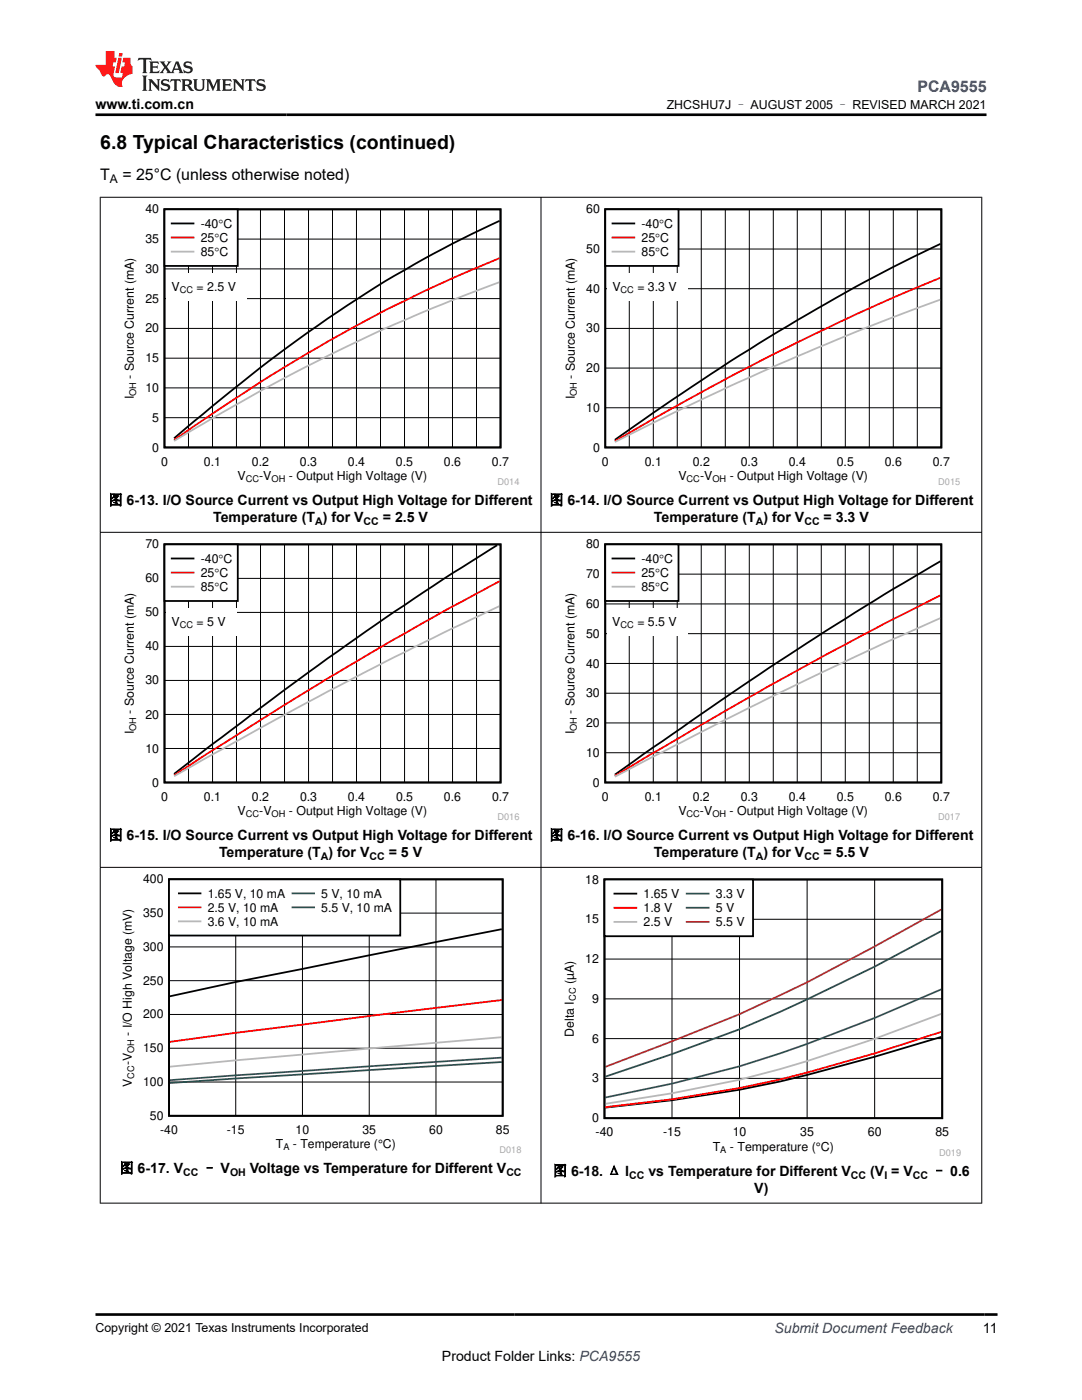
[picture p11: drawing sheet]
<svg xmlns="http://www.w3.org/2000/svg" width="216mm" height="279mm" viewBox="0 0 216 279" stroke-linecap="round" stroke-linejoin="round" font-family="sans-serif">
<path d="M32.8 41.8h67.1v47.5h-67.1zM99.7 44.1a230.6 230.6 0 0 0-43.9 26.3l-9.6 7.5-11.5 9.6" fill="none" stroke="#000" stroke-width=".36"/>
<g fill="none" stroke="#000" stroke-width=".2">
<path d="M32.8 59.6h67.1M32.8 53.7h67.1M32.8 47.7h67.1M37.6 41.8v47.5M42.4 41.8v47.5M47.2 41.8v47.5M52 41.8v47.5M56.8 41.8v47.5M61.6 41.8v47.5M66.3 41.8v47.5M71.1 41.8v47.5M75.9 41.8v47.5"/>
<path d="M80.7 41.8v47.5M85.5 41.8v47.5M90.3 41.8v47.5M95.1 41.8v47.5M32.8 77.4h67.1M32.8 71.5h67.1M32.8 65.5h67.1M32.8 83.4h67.1"/>
</g>
<path d="M99.7 51.5a304.2 304.2 0 0 0-59.2 32.4l-5.8 3.9" fill="none" stroke="#f00" stroke-width=".36"/>
<path d="M99.7 56.3a358.7 358.7 0 0 0-65 31.7" fill="none" stroke="#b8b8b8" stroke-width=".36"/>
<g fill="#fff">
<path d="M33.1 54.4h16.2v5.6h-16.2z" fill-rule="evenodd"/>
<path d="M32.8 41.8h14.6v11.3h-14.6z" fill-rule="evenodd"/>
</g>
<path d="M32.8 41.8h14.6v11.3h-14.6zM34.3 44.6h4.3" fill="none" stroke="#000" stroke-width=".36"/>
<path d="M34.3 47.4h4.3" fill="none" stroke="#f00" stroke-width=".36"/>
<path d="M34.3 50.2h4.3" fill="none" stroke="#b8b8b8" stroke-width=".36"/>
<path d="M112.3 40.8h79.3v56.1h-79.3z" fill-rule="evenodd" fill="#fff"/>
<path d="M120.8 41.8h67v47.5h-67zM187.7 48.7a406.6 406.6 0 0 0-59.3 35l-5.7 4.1" fill="none" stroke="#000" stroke-width=".36"/>
<g fill="none" stroke="#000" stroke-width=".2">
<path d="M120.8 57.6h67M120.8 49.7h67M125.6 41.8v47.5M130.4 41.8v47.5M135.1 41.8v47.5M139.9 41.8v47.5M144.7 41.8v47.5M149.5 41.8v47.5M154.3 41.8v47.5M159.1 41.8v47.5M163.9 41.8v47.5M168.7 41.8v47.5"/>
<path d="M173.5 41.8v47.5M178.2 41.8v47.5M183 41.8v47.5M120.8 73.5h67M120.8 65.5h67M120.8 81.4h67"/>
</g>
<path d="M187.7 55.4a504.9 504.9 0 0 0-65 32.6" fill="none" stroke="#f00" stroke-width=".36"/>
<path d="M187.7 59.8a571.5 571.5 0 0 0-65 28.4" fill="none" stroke="#b8b8b8" stroke-width=".36"/>
<g fill="#fff">
<path d="M121.1 54.4h16.1v5.6h-16.1z" fill-rule="evenodd"/>
<path d="M120.8 41.8h14.6v11.3h-14.6z" fill-rule="evenodd"/>
</g>
<path d="M120.8 41.8h14.6v11.3h-14.6zM122.2 44.6h4.4" fill="none" stroke="#000" stroke-width=".36"/>
<path d="M122.2 47.4h4.4" fill="none" stroke="#f00" stroke-width=".36"/>
<path d="M122.2 50.2h4.4" fill="none" stroke="#b8b8b8" stroke-width=".36"/>
<path d="M24.4 107.7h79.2v56h-79.2z" fill-rule="evenodd" fill="#fff"/>
<path d="M32.8 108.6h67.1v47.6h-67.1zM99.2 108.8a636.4 636.4 0 0 0-54.9 38.3l-9.6 7.4" fill="none" stroke="#000" stroke-width=".36"/>
<g fill="none" stroke="#000" stroke-width=".2">
<path d="M32.8 115.4h67.1M37.6 108.6v47.6M42.4 108.6v47.6M47.2 108.6v47.6M52 108.6v47.6M56.8 108.6v47.6M61.6 108.6v47.6M66.4 108.6v47.6M71.1 108.6v47.6M75.9 108.6v47.6M80.7 108.6v47.6M85.5 108.6v47.6"/>
<path d="M90.3 108.6v47.6M95.1 108.6v47.6M32.8 135.8h67.1M32.8 129h67.1M32.8 122.2h67.1M32.8 149.4h67.1M32.8 142.6h67.1"/>
</g>
<path d="M99.7 116a810.3 810.3 0 0 0-65 38.7" fill="none" stroke="#f00" stroke-width=".36"/>
<path d="M99.7 120.9a900.3 900.3 0 0 0-65 34" fill="none" stroke="#b8b8b8" stroke-width=".36"/>
<g fill="#fff">
<path d="M33.2 121.3h14v5.6h-14z" fill-rule="evenodd"/>
<path d="M32.8 108.6h14.6v11.3h-14.6z" fill-rule="evenodd"/>
</g>
<path d="M32.8 108.6h14.6v11.3h-14.6zM34.3 111.5h4.3" fill="none" stroke="#000" stroke-width=".36"/>
<path d="M34.3 114.3h4.3" fill="none" stroke="#f00" stroke-width=".36"/>
<path d="M34.3 117.1h4.3" fill="none" stroke="#b8b8b8" stroke-width=".36"/>
<path d="M112.3 107.7h79.3v56h-79.3z" fill-rule="evenodd" fill="#fff"/>
<path d="M120.8 108.6h67v47.6h-67zM187.6 112a779.6 779.6 0 0 0-61.1 39.9l-3.8 2.7" fill="none" stroke="#000" stroke-width=".36"/>
<g fill="none" stroke="#000" stroke-width=".2">
<path d="M120.8 114.6h67M125.6 108.6v47.6M130.4 108.6v47.6M135.1 108.6v47.6M139.9 108.6v47.6M144.7 108.6v47.6M149.5 108.6v47.6M154.3 108.6v47.6M159.1 108.6v47.6M163.9 108.6v47.6M168.7 108.6v47.6M173.5 108.6v47.6"/>
<path d="M178.2 108.6v47.6M183 108.6v47.6M120.8 138.3h67M120.8 132.4h67M120.8 126.5h67M120.8 120.5h67M120.8 150.2h67M120.8 144.3h67"/>
</g>
<path d="M187.6 118.8a908.6 908.6 0 0 0-64.9 36.1" fill="none" stroke="#f00" stroke-width=".36"/>
<path d="M187.6 123.4a995.5 995.5 0 0 0-64.9 31.6" fill="none" stroke="#b8b8b8" stroke-width=".36"/>
<g fill="#fff">
<path d="M121.1 121.3h16.1v5.6h-16.1z" fill-rule="evenodd"/>
<path d="M120.8 108.6h14.6v11.3h-14.6z" fill-rule="evenodd"/>
</g>
<path d="M120.8 108.6h14.6v11.3h-14.6zM122.2 111.5h4.4" fill="none" stroke="#000" stroke-width=".36"/>
<path d="M122.2 114.3h4.4" fill="none" stroke="#f00" stroke-width=".36"/>
<path d="M122.2 117.1h4.4" fill="none" stroke="#b8b8b8" stroke-width=".36"/>
<path d="M24 174.5h80v55.7h-80z" fill-rule="evenodd" fill="#fff"/>
<path d="M33.7 175.5h66.6v47.2h-66.6zM100.1 185.4l-53.1 10.6-13.1 2.8" fill="none" stroke="#000" stroke-width=".36"/>
<path d="M47 175.5v47.2M60.4 175.5v47.2M73.7 175.5v47.2M87 175.5v47.2M33.7 195.7h66.6M33.7 189h66.6M33.7 182.2h66.6M33.7 215.9h66.6M33.7 209.2h66.6M33.7 202.5h66.6" fill="none" stroke="#000" stroke-width=".2"/>
<path d="M100.1 199.6l-26.4 3.2-39.8 5.1" fill="none" stroke="#f00" stroke-width=".36"/>
<path d="M100.1 207l-53.1 4.6-13.1 1.3" fill="none" stroke="#b8b8b8" stroke-width=".36"/>
<path d="M100.1 211.1l-66.2 4.5" fill="none" stroke="#295c75" stroke-width=".36"/>
<path d="M100.1 211.9l-66.2 4.2" fill="none" stroke="#286b48" stroke-width=".36"/>
<path d="M33.7 175.5h46.2v11.2h-46.2z" fill-rule="evenodd" fill="#fff"/>
<path d="M33.7 175.5h46.2v11.2h-46.2zM35.7 178.3h4.3" fill="none" stroke="#000" stroke-width=".36"/>
<path d="M35.7 181.1h4.3" fill="none" stroke="#f00" stroke-width=".36"/>
<path d="M35.7 183.9h4.3" fill="none" stroke="#b8b8b8" stroke-width=".36"/>
<path d="M58.4 178.3h4.3" fill="none" stroke="#295c75" stroke-width=".36"/>
<path d="M58.4 181.1h4.3" fill="none" stroke="#286b48" stroke-width=".36"/>
<path d="M112.1 174.5h79.7v56.2h-79.7z" fill-rule="evenodd" fill="#fff"/>
<path d="M120.6 175.5h67.4v47.7h-67.4zM187.8 206.9l-13.3 4a254.2 254.2 0 0 1-53.7 10.1" fill="none" stroke="#000" stroke-width=".36"/>
<path d="M134.1 175.5v47.7M147.6 175.5v47.7M161.1 175.5v47.7M174.5 175.5v47.7M120.6 199.3h67.4M120.6 191.4h67.4M120.6 183.5h67.4M120.6 215.2h67.4M120.6 207.3h67.4" fill="none" stroke="#000" stroke-width=".2"/>
<path d="M187.8 205.9a278.8 278.8 0 0 1-53.7 13.5l-13.3 1.6" fill="none" stroke="#f00" stroke-width=".36"/>
<path d="M187.8 202.3a307.1 307.1 0 0 1-40.2 13.2l-13.5 2.7-13.3 2.1" fill="none" stroke="#b8b8b8" stroke-width=".36"/>
<path d="M187.8 197.4a326.9 326.9 0 0 1-40.2 15.4l-13.5 3.5-13.3 2.7" fill="none" stroke="#295c75" stroke-width=".36"/>
<path d="M187.8 185.8a334.9 334.9 0 0 1-67 29.1" fill="none" stroke="#286b48" stroke-width=".36"/>
<path d="M187.8 181.5l-13.3 7.4a303.1 303.1 0 0 1-40.4 18.9l-13.3 5.1" fill="none" stroke="#9d3939" stroke-width=".36"/>
<path d="M120.6 175.5h29.7v11.3h-29.7z" fill-rule="evenodd" fill="#fff"/>
<path d="M120.6 175.5h29.7v11.3h-29.7zM122.6 178.3h4.4" fill="none" stroke="#000" stroke-width=".36"/>
<path d="M122.6 181.2h4.4" fill="none" stroke="#f00" stroke-width=".36"/>
<path d="M122.6 184h4.4" fill="none" stroke="#b8b8b8" stroke-width=".36"/>
<path d="M137 178.3h4.4" fill="none" stroke="#295c75" stroke-width=".36"/>
<path d="M137 181.2h4.4" fill="none" stroke="#286b48" stroke-width=".36"/>
<path d="M137 184h4.4" fill="none" stroke="#9d3939" stroke-width=".36"/>
<path d="M19.9 39.4h176.1M20 39.3v200.9M107.9 39.3v200.9M195.9 39.3v200.9M19.9 106.2h176.1M19.9 173.1h176.1M19.9 240.1h176.1" fill="none" stroke="#000" stroke-width=".2"/>
<path d="M27.7 11.6l-.2 .5 .5-.2h.6v.1v2.2l-.2 .4h1l-.2-.4v-2.2v-.1h.5l.5 .2-.1-.5zM29.8 12.3l.2 .4v1.5l-.2 .4h1.9l.1-.6a1.08 1.08 0 0 1-1.3 .2v-.7h.6l.4 .2v-.7l-.4 .2h-.6v-.5l.2-.2a1 1 0 0 1 1 .3l-.1-.5zM31.8 12.3l1 1.1-1 1.2h.9l-.2-.2 .4-.8 .5 .8-.2 .2h1.6l-.2-.2 .1-.5h1l.1 .5-.1 .2h.9l-.2-.3-.8-2h-.5l-1 2.2-.8-1.1 .9-1.1h-.8l.2 .2-.5 .6-.3-.6 .1-.2zM35.2 12.7l.4 1h-.8zM36.8 12.4a.65 .65 0 0 0-.2 .7 .65 .65 0 0 0 .6 .5l.7 .1 .1 .3a.79 .79 0 0 1-.7 .4 .79 .79 0 0 1-.7-.5l.1 .7 .2-.1a.93 .93 0 0 0 1.1 .1 .93 .93 0 0 0 .4-1 1.46 1.46 0 0 0-1.2-.6l-.1-.3a1.09 1.09 0 0 1 1.2 .2l-.2-.6-.1 .1-.6-.2zM28.4 15.1l.2 .4v2.2l-.2 .4h1l-.2-.4v-2.2l.2-.4zM29.6 15.8l.2 .4v1.5l-.2 .4h.8l-.3-.4v-1.3l1.7 1.8v-2l.2-.4h-.8l.2 .2 .1 1.1-1.2-1.3zM32.3 15.9a.65 .65 0 0 0-.2 .8 .65 .65 0 0 0 .7 .4l.6 .2 .1 .2a.79 .79 0 0 1-.7 .4 .79 .79 0 0 1-.7-.5l.1 .7 .2-.1a.93 .93 0 0 0 1.1 .1 .93 .93 0 0 0 .4-.9 1.46 1.46 0 0 0-1.2-.6l-.1-.4a1.09 1.09 0 0 1 1.2 .2l-.2-.6-.1 .1-.6-.1zM34.1 15.8l-.1 .6a.63 .63 0 0 1 .7-.3l.1 1.6-.3 .4h1l-.2-.4v-1.6a.66 .66 0 0 1 .8 .3l-.1-.6zM36.2 15.8l.2 .4v1.5l-.2 .4h.9l-.2-.2v-.7h.5l.1 .2a.79 .79 0 0 0 1.2 .6l-1-.9a.61 .61 0 0 0 .6-.6 .61 .61 0 0 0-.5-.7zM36.9 16.1h.2a.47 .47 0 0 1 .5 .1 .47 .47 0 0 1 .1 .5l-.2 .1-.6 .1zM38.5 15.8l.2 .2a2.27 2.27 0 0 0 .4 2 1.04 1.04 0 0 0 1.7-.7v-1.3l.2-.2h-.8l.2 .4v1.1a.6 .6 0 0 1-.6 .6 .6 .6 0 0 1-.6-.6v-1.1l.3-.4zM41.1 15.8l.2 .4v1.5l-.2 .4h.7l-.2-.4v-1.4l.9 1.9 .8-1.9v1.4l-.2 .4h1l-.3-.4v-1.5l.3-.4h-.8l-.7 1.5-.7-1.5zM44.3 15.8l.2 .4v1.5l-.2 .4h1.9l.1-.6a1.09 1.09 0 0 1-1.3 .2v-.7h.6l.4 .2v-.6l-.4 .2h-.6v-.6l.2-.1a1.01 1.01 0 0 1 1 .3l-.1-.6zM46.4 15.8l.3 .4v1.5l-.3 .4h.8l-.2-.4v-1.3l1.6 1.8v-2l.2-.4h-.7l.2 .2v1.1l-1.2-1.3zM49 15.8l-.1 .6a.63 .63 0 0 1 .8-.3v1.6l-.3 .4h1l-.2-.4v-1.6a.66 .66 0 0 1 .8 .3l-.1-.6zM51.4 15.9a.65 .65 0 0 0-.2 .8 .65 .65 0 0 0 .6 .4l.6 .2 .2 .2a.79 .79 0 0 1-.8 .4 .79 .79 0 0 1-.6-.5l.1 .7 .2-.1a.93 .93 0 0 0 1 .1 .93 .93 0 0 0 .5-.9 1.46 1.46 0 0 0-1.3-.6l-.1-.4a1.09 1.09 0 0 1 1.3 .2l-.2-.6-.2 .1-.5-.1z" fill="#231f20"/>
<path d="M21.1 10.2v2.8h-2.1l.1 .3 .9 1a.95 .95 0 0 0 .9 .9 .59 .59 0 0 1 .6-.4 .59 .59 0 0 1 .5 .4l.4 .7a1.59 1.59 0 0 0 2.1 1.4 1.61 1.61 0 0 1 1-2.3l1-.3-.1-1.5a1.59 1.59 0 0 1-.4-1.7h-1.4l-.2 .9h.5l-.1 .9h-.5l-.2 1v.2l.4 .1-.2 .9h-.6a.73 .73 0 0 1-1.1-.7l.3-1.5h-.5l.2-.9h.5l.2-.9h-.5v-1.3zM23.6 11.5l-.6 3.1h.7l.6-3.1zM23.8 10.6l-.1 .6h.7l.1-.6z" fill="#ed1c24"/>
<path d="M19 22.9h177.8M19.1 262.3h179.9" fill="none" stroke="#000" stroke-width=".53"/>
<text font-size="3.9" x="20" y="29.8">6.8 Typical Characteristics (continued)</text>
<text font-size="3.2" fill="#00f" x="183.1" y="18.3">PCA9555</text>
<g font-size="3.2">
<text x="20" y="36">T</text>
<text x="24.4" y="36">= 25°C (unless otherwise noted)</text>
</g>
<g font-size="2.8">
<text x="19" y="21.7">www.ti.com.cn</text>
<text x="21.7" y="100.8">图 6-13. I/O Source Current vs Output High Voltage for Different</text>
<text x="109.6" y="100.8">图 6-14. I/O Source Current vs Output High Voltage for Different</text>
<text x="42.5" y="104.2">Temperature (T ) for V</text>
<text x="76.4" y="104.2">= 2.5 V</text>
<text x="130.5" y="104.2">Temperature (T ) for V</text>
<text x="164.3" y="104.2">= 3.3 V</text>
<text x="21.7" y="167.6">图 6-15. I/O Source Current vs Output High Voltage for Different</text>
<text x="109.6" y="167.6">图 6-16. I/O Source Current vs Output High Voltage for Different</text>
<text x="43.7" y="171">Temperature (T ) for V</text>
<text x="77.6" y="171">= 5 V</text>
<text x="130.5" y="171">Temperature (T ) for V</text>
<text x="164.3" y="171">= 5.5 V</text>
<text x="23.9" y="234.1">图 6-17. V</text>
<text x="40.4" y="234.1">– V</text>
<text x="49.9" y="234.1">Voltage vs Temperature for Different V</text>
<text x="110.3" y="234.6">图 6-18. Δ I</text>
<text x="129.4" y="234.6">vs Temperature for Different V</text>
<text x="150.5" y="238">V)</text>
<text x="173.6" y="234.6">(V = V</text>
<text x="186" y="234.6">– 0.6</text>
<text x="196.1" y="266.1">11</text>
<text x="88.2" y="271.7">Product Folder Links: PCA9555</text>
</g>
<text font-size="2.8" fill="#00f" x="154.5" y="266.1">Submit Document Feedback</text>
<g font-size="2.5">
<text x="133" y="21.8">ZHCSHU7J – AUGUST 2005 – REVISED MARCH 2021</text>
<text x="29" y="42.6">40</text>
<text x="40" y="45.5">-40qC</text>
<text x="117" y="42.6">60</text>
<text x="128" y="45.5">-40qC</text>
<text x="29" y="48.5">35</text>
<text x="40" y="48.3">25</text>
<text x="40" y="51.1">85</text>
<text x="42.8" y="48.3">qC</text>
<text x="42.8" y="51.1">qC</text>
<text x="117" y="50.5">50</text>
<text x="128" y="48.3">25</text>
<text x="128" y="51.1">85</text>
<text x="130.7" y="48.3">qC</text>
<text x="130.7" y="51.1">qC</text>
<text x="29" y="54.5">30</text>
<text x="34.2" y="58.1">V</text>
<text x="39.2" y="58.1">= 2.5 V</text>
<text x="117" y="58.4">40</text>
<text x="122.2" y="58.1">V</text>
<text x="127.2" y="58.1">= 3.3 V</text>
<text x="29" y="60.4">25</text>
<text x="29" y="66.3">20</text>
<text x="117" y="66.3">30</text>
<text x="26.7" y="75.6" transform="rotate(-90 26.7 75.6)">- Source Current (mA)</text>
<text x="29" y="72.3">15</text>
<text x="114.7" y="75.6" transform="rotate(-90 114.7 75.6)">- Source Current (mA)</text>
<text x="117" y="74.3">20</text>
<text x="26.7" y="79.7" transform="rotate(-90 26.7 79.7)">I</text>
<text x="29" y="78.2">10</text>
<text x="114.7" y="79.7" transform="rotate(-90 114.7 79.7)">I</text>
<text x="117" y="82.2">10</text>
<text x="30.4" y="84.2">5</text>
<text x="30.4" y="90.1">0</text>
<text x="32.1" y="92.9">0</text>
<text x="40.7" y="92.9">0.1</text>
<text x="47.4" y="95.7">V</text>
<text x="50.3" y="92.9">0.2</text>
<text x="51.7" y="95.7">-V</text>
<text x="57.6" y="95.7">- Output High Voltage (V)</text>
<text x="59.9" y="92.9">0.3</text>
<text x="69.4" y="92.9">0.4</text>
<text x="79" y="92.9">0.5</text>
<text x="88.6" y="92.9">0.6</text>
<text x="98.2" y="92.9">0.7</text>
<text x="118.3" y="90.1">0</text>
<text x="120.1" y="92.9">0</text>
<text x="128.7" y="92.9">0.1</text>
<text x="135.4" y="95.7">V</text>
<text x="138.2" y="92.9">0.2</text>
<text x="139.7" y="95.7">-V</text>
<text x="145.6" y="95.7">- Output High Voltage (V)</text>
<text x="147.8" y="92.9">0.3</text>
<text x="157.4" y="92.9">0.4</text>
<text x="167" y="92.9">0.5</text>
<text x="176.5" y="92.9">0.6</text>
<text x="186.1" y="92.9">0.7</text>
<text x="29" y="109.5">70</text>
<text x="40.1" y="112.3">-40qC</text>
<text x="117" y="109.5">80</text>
<text x="128" y="112.3">-40qC</text>
<text x="29" y="116.2">60</text>
<text x="40.1" y="115.1">25</text>
<text x="40.1" y="118">85</text>
<text x="42.8" y="115.1">qC</text>
<text x="42.8" y="118">qC</text>
<text x="117" y="115.4">70</text>
<text x="128" y="115.1">25</text>
<text x="128" y="118">85</text>
<text x="130.7" y="115.1">qC</text>
<text x="130.7" y="118">qC</text>
<text x="29" y="123">50</text>
<text x="34.2" y="124.9">V</text>
<text x="39.2" y="124.9">= 5 V</text>
<text x="117" y="121.3">60</text>
<text x="122.2" y="124.9">V</text>
<text x="127.2" y="124.9">= 5.5 V</text>
<text x="29" y="129.8">40</text>
<text x="117" y="127.3">50</text>
<text x="29" y="136.6">30</text>
<text x="117" y="133.2">40</text>
<text x="26.7" y="142.4" transform="rotate(-90 26.7 142.4)">- Source Current (mA)</text>
<text x="29" y="143.4">20</text>
<text x="114.7" y="142.4" transform="rotate(-90 114.7 142.4)">- Source Current (mA)</text>
<text x="117" y="139.2">30</text>
<text x="26.7" y="146.6" transform="rotate(-90 26.7 146.6)">I</text>
<text x="114.7" y="146.6" transform="rotate(-90 114.7 146.6)">I</text>
<text x="117" y="145.1">20</text>
<text x="29" y="150.2">10</text>
<text x="117" y="151">10</text>
<text x="30.4" y="157">0</text>
<text x="32.1" y="159.8">0</text>
<text x="40.7" y="159.8">0.1</text>
<text x="50.3" y="159.8">0.2</text>
<text x="59.9" y="159.8">0.3</text>
<text x="69.4" y="159.8">0.4</text>
<text x="79" y="159.8">0.5</text>
<text x="88.6" y="159.8">0.6</text>
<text x="98.2" y="159.8">0.7</text>
<text x="118.3" y="157">0</text>
<text x="120.1" y="159.8">0</text>
<text x="128.6" y="159.8">0.1</text>
<text x="138.2" y="159.8">0.2</text>
<text x="147.8" y="159.8">0.3</text>
<text x="157.4" y="159.8">0.4</text>
<text x="167" y="159.8">0.5</text>
<text x="176.5" y="159.8">0.6</text>
<text x="186.1" y="159.8">0.7</text>
<text x="47.4" y="162.6">V</text>
<text x="51.7" y="162.6">-V</text>
<text x="57.7" y="162.6">- Output High Voltage (V)</text>
<text x="135.4" y="162.6">V</text>
<text x="139.7" y="162.6">-V</text>
<text x="145.6" y="162.6">- Output High Voltage (V)</text>
<text x="116.8" y="176.3">18</text>
<text x="128.4" y="179.2">1.65 V</text>
<text x="142.8" y="179.2">3.3 V</text>
<text x="116.8" y="184.3">15</text>
<text x="128.4" y="182">1.8 V</text>
<text x="128.4" y="184.9">2.5 V</text>
<text x="142.8" y="182">5 V</text>
<text x="142.8" y="184.9">5.5 V</text>
<text x="114.5" y="196.4" transform="rotate(-90 114.5 196.4)">(µA)</text>
<text x="116.8" y="192.2">12</text>
<text x="118.2" y="200.2">9</text>
<text x="114.5" y="206.9" transform="rotate(-90 114.5 206.9)">Delta I</text>
<text x="118.2" y="208.1">6</text>
<text x="118.2" y="216">3</text>
<text x="118.2" y="224">0</text>
<text x="118.8" y="226.8">-40</text>
<text x="132.3" y="226.8">-15</text>
<text x="146.2" y="226.8">10</text>
<text x="159.7" y="226.8">35</text>
<text x="173.2" y="226.8">60</text>
<text x="186.6" y="226.8">85</text>
<text x="142.2" y="229.6">T</text>
<text x="145.6" y="229.6">- Temperature (°C)</text>
<text x="19" y="265.8">Copyright © 2021 Texas Instruments Incorporated</text>
</g>
<g font-size="2.4">
<text x="21.9" y="36.6">A</text>
<text x="28.6" y="176.3">400</text>
<text x="41.4" y="179.1">1.65 V, 10 mA</text>
<text x="64.1" y="179.1">5 V, 10 mA</text>
<text x="28.6" y="183">350</text>
<text x="41.4" y="181.9">2.5 V, 10 mA</text>
<text x="41.4" y="184.7">3.6 V, 10 mA</text>
<text x="64.1" y="181.9">5.5 V, 10 mA</text>
<text x="28.6" y="189.8">300</text>
<text x="28.6" y="196.5">250</text>
<text x="28.6" y="203.3">200</text>
<text x="26.3" y="206.7" transform="rotate(-90 26.3 206.7)">- I/O High Voltage (mV)</text>
<text x="28.6" y="210">150</text>
<text x="26.3" y="212.6" transform="rotate(-90 26.3 212.6)">-V</text>
<text x="26.3" y="216.9" transform="rotate(-90 26.3 216.9)">V</text>
<text x="28.6" y="216.7">100</text>
<text x="29.9" y="223.5">50</text>
<text x="32" y="226.3">-40</text>
<text x="45.3" y="226.3">-15</text>
<text x="59" y="226.3">10</text>
<text x="72.3" y="226.3">35</text>
<text x="85.6" y="226.3">60</text>
<text x="99" y="226.3">85</text>
<text x="55.1" y="229.1">T</text>
<text x="58.4" y="229.1">- Temperature (°C)</text>
</g>
<g font-size="2.1">
<text x="62.9" y="104.7">A</text>
<text x="72.6" y="104.7">CC</text>
<text x="150.8" y="104.7">A</text>
<text x="160.5" y="104.7">CC</text>
<text x="64" y="171.6">A</text>
<text x="73.7" y="171.6">CC</text>
<text x="150.8" y="171.6">A</text>
<text x="160.5" y="171.6">CC</text>
<text x="36.6" y="234.7">CC</text>
<text x="45.9" y="234.7">OH</text>
<text x="101" y="234.7">CC</text>
<text x="125.5" y="235.2">CC</text>
<text x="169.8" y="235.2">CC</text>
<text x="176.5" y="235.2">I</text>
<text x="182.1" y="235.2">CC</text>
</g>
<g font-size="1.8">
<text x="35.9" y="58.5">CC</text>
<text x="123.8" y="58.5">CC</text>
<text x="27.1" y="79" transform="rotate(-90 27.1 79)">OH</text>
<text x="115.1" y="79" transform="rotate(-90 115.1 79)">OH</text>
<text x="49.1" y="96.2">CC</text>
<text x="54.2" y="96.2">OH</text>
<text x="137" y="96.2">CC</text>
<text x="142.1" y="96.2">OH</text>
<text x="35.9" y="125.4">CC</text>
<text x="123.8" y="125.4">CC</text>
<text x="27.2" y="145.9" transform="rotate(-90 27.2 145.9)">OH</text>
<text x="115.1" y="145.9" transform="rotate(-90 115.1 145.9)">OH</text>
<text x="49.1" y="163">CC</text>
<text x="54.2" y="163">OH</text>
<text x="137" y="163">CC</text>
<text x="142.1" y="163">OH</text>
<text x="114.9" y="199.8" transform="rotate(-90 114.9 199.8)">CC</text>
<text x="26.7" y="215.2" transform="rotate(-90 26.7 215.2)">CC</text>
<text x="26.7" y="210.1" transform="rotate(-90 26.7 210.1)">OH</text>
<text x="56.6" y="229.5">A</text>
<text x="143.7" y="230">A</text>
</g>
<g font-size="1.8" fill="#a8a8a8">
<text x="99.3" y="96.8">D014</text>
<text x="187.2" y="96.8">D015</text>
<text x="99.3" y="163.7">D016</text>
<text x="187.2" y="163.7">D017</text>
<text x="99.7" y="230.1">D018</text>
<text x="187.4" y="230.7">D019</text>
</g>
</svg>
